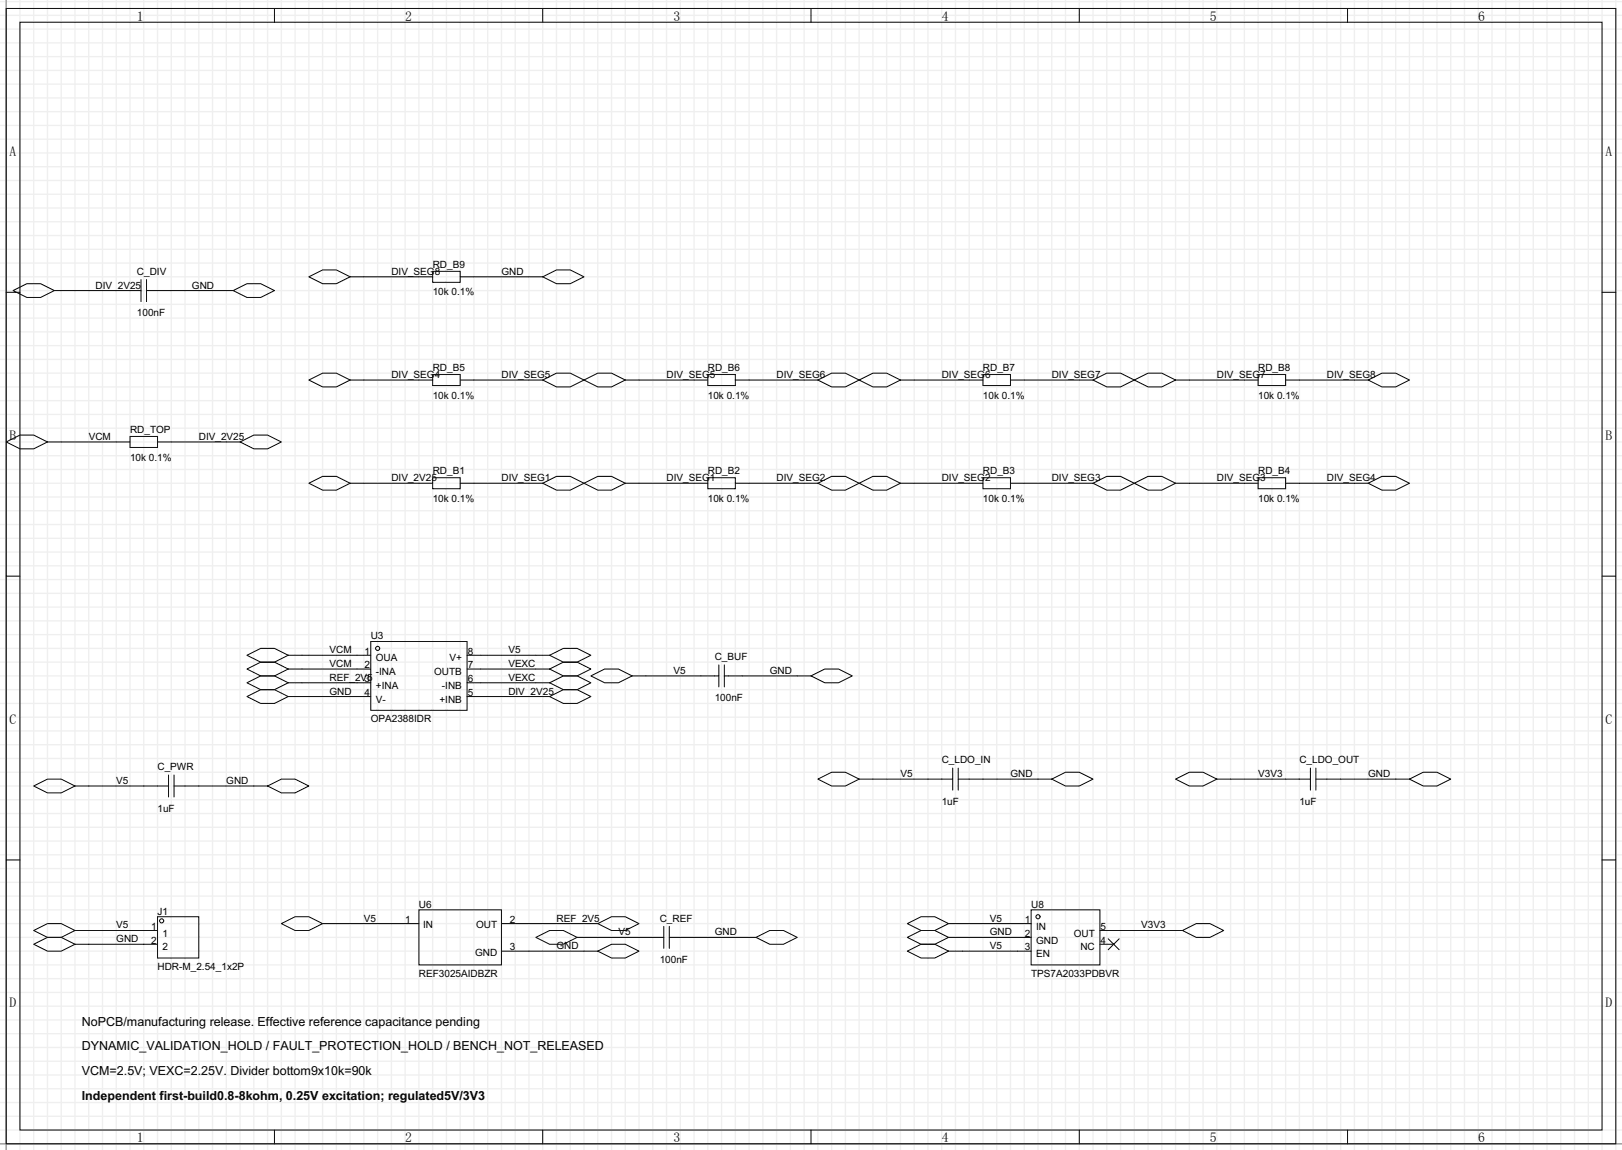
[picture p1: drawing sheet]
<svg xmlns="http://www.w3.org/2000/svg" width="299mm" height="212mm" viewBox="0 0 299 212" stroke-linecap="round" stroke-linejoin="round" font-family="sans-serif">
<g fill="none" stroke="#f0f0eb" stroke-width=".25">
<path d="M0 .3h299.5M0 2.8h299.5M0 5.4h299.5M0 7.9h299.5M0 10.5h299.5M0 13h299.5M0 15.5h299.5M0 18.1h299.5M1.1 0v212.3M3.7 0v212.3M6.2 0v212.3M8.8 0v212.3"/>
<path d="M11.3 0v212.3M13.8 0v212.3M16.4 0v212.3M18.9 0v212.3M21.5 0v212.3M24 0v212.3M26.5 0v212.3M29.1 0v212.3M31.6 0v212.3M34.2 0v212.3M36.7 0v212.3M39.2 0v212.3"/>
<path d="M41.8 0v212.3M44.3 0v212.3M46.9 0v212.3M49.4 0v212.3M51.9 0v212.3M54.5 0v212.3M57 0v212.3M59.6 0v212.3M62.1 0v212.3M64.6 0v212.3M67.2 0v212.3M69.7 0v212.3"/>
<path d="M72.3 0v212.3M74.8 0v212.3M77.3 0v212.3M79.9 0v212.3M82.4 0v212.3M85 0v212.3M87.5 0v212.3M90 0v212.3M92.6 0v212.3M95.1 0v212.3M97.7 0v212.3M100.2 0v212.3"/>
<path d="M102.7 0v212.3M105.3 0v212.3M107.8 0v212.3M110.4 0v212.3M112.9 0v212.3M115.4 0v212.3M118 0v212.3M120.5 0v212.3M123.1 0v212.3M125.6 0v212.3M128.1 0v212.3M130.7 0v212.3"/>
<path d="M133.2 0v212.3M135.8 0v212.3M138.3 0v212.3M140.8 0v212.3M143.4 0v212.3M145.9 0v212.3M148.5 0v212.3M151 0v212.3M153.5 0v212.3M156.1 0v212.3M158.6 0v212.3M161.2 0v212.3"/>
<path d="M163.7 0v212.3M166.2 0v212.3M168.8 0v212.3M171.3 0v212.3M173.9 0v212.3M176.4 0v212.3M178.9 0v212.3M181.5 0v212.3M184 0v212.3M186.6 0v212.3M189.1 0v212.3M191.6 0v212.3"/>
<path d="M194.2 0v212.3M196.7 0v212.3M199.3 0v212.3M201.8 0v212.3M204.3 0v212.3M206.9 0v212.3M209.4 0v212.3M212 0v212.3M214.5 0v212.3M217 0v212.3M219.6 0v212.3M222.1 0v212.3"/>
<path d="M224.7 0v212.3M227.2 0v212.3M229.7 0v212.3M232.3 0v212.3M234.8 0v212.3M237.4 0v212.3M239.9 0v212.3M242.4 0v212.3M245 0v212.3M247.5 0v212.3M250.1 0v212.3M252.6 0v212.3"/>
<path d="M255.1 0v212.3M257.7 0v212.3M260.2 0v212.3M262.8 0v212.3M265.3 0v212.3M267.8 0v212.3M270.4 0v212.3M272.9 0v212.3M275.5 0v212.3M278 0v212.3M280.5 0v212.3M283.1 0v212.3"/>
<path d="M285.6 0v212.3M288.2 0v212.3M290.7 0v212.3M293.2 0v212.3M295.8 0v212.3M298.3 0v212.3M0 20.6h299.5M0 23.2h299.5M0 25.7h299.5M0 28.2h299.5M0 30.8h299.5M0 33.3h299.5"/>
<path d="M0 35.9h299.5M0 38.4h299.5M0 40.9h299.5M0 43.5h299.5M0 46h299.5M0 48.6h299.5M0 51.1h299.5M0 53.6h299.5M0 56.2h299.5M0 58.7h299.5M0 61.3h299.5M0 63.8h299.5"/>
<path d="M0 66.3h299.5M0 68.9h299.5M0 71.4h299.5M0 74h299.5M0 76.5h299.5M0 79h299.5M0 81.6h299.5M0 84.1h299.5M0 86.7h299.5M0 89.2h299.5M0 91.7h299.5M0 94.3h299.5"/>
<path d="M0 96.8h299.5M0 99.4h299.5M0 101.9h299.5M0 104.4h299.5M0 107h299.5M0 109.5h299.5M0 112.1h299.5M0 114.6h299.5M0 117.1h299.5M0 119.7h299.5M0 122.2h299.5M0 124.8h299.5"/>
<path d="M0 127.3h299.5M0 129.8h299.5M0 132.4h299.5M0 134.9h299.5M0 137.5h299.5M0 140h299.5M0 142.5h299.5M0 145.1h299.5M0 147.6h299.5M0 150.2h299.5M0 152.7h299.5M0 155.2h299.5"/>
<path d="M0 157.8h299.5M0 160.3h299.5M0 162.9h299.5M0 165.4h299.5M0 167.9h299.5M0 170.5h299.5M0 173h299.5M0 175.6h299.5M0 178.1h299.5M0 180.6h299.5M0 183.2h299.5M0 185.7h299.5"/>
<path d="M0 188.3h299.5M0 190.8h299.5M0 193.3h299.5M0 195.9h299.5M0 198.4h299.5M0 201h299.5M0 203.5h299.5M0 206h299.5M0 208.6h299.5M0 211.1h299.5"/>
</g>
<path d="M1.1 0v212.3M0 211.1h299.5" fill="none" stroke="#999" stroke-width=".25"/>
<g fill="none" stroke="#000" stroke-width=".18">
<path d="M1.1 1.6h297.2v209.5h-297.2zM3.7 4.1h292.1v204.5h-292.1zM50.7 1.6v2.5M100.2 1.6v2.5M149.7 1.6v2.5M199.3 1.6v2.5M248.8 1.6v2.5M1.1 54h2.6M2.4 53.6l2.6-1.2h2.5l2.5 1.2-2.5 1.3h-2.5zM10 53.6h16M26 51.6v4.1M27.1 51.6v4.1"/>
<path d="M27.1 53.6h16M43.1 53.6l2.5-1.2h2.5l2.6 1.2-2.6 1.3h-2.5zM57 51.1l2.6-1.3h2.5l2.5 1.3-2.5 1.3h-2.5zM64.6 51.1h15.3M79.9 50.1h5.1v2h-5.1zM85 51.1h15.2M100.2 51.1l2.5-1.3h2.6l2.5 1.3-2.5 1.3h-2.6zM295.8 54h2.5M57 70.1l2.6-1.2h2.5l2.5 1.2-2.5 1.3h-2.5zM64.6 70.1h15.3M79.9 69.1h5.1v2.1h-5.1zM85 70.1h15.2"/>
<path d="M100.2 70.1l2.5-1.2h2.6l2.5 1.2-2.5 1.3h-2.6zM107.8 70.1l2.6-1.2h2.5l2.5 1.2-2.5 1.3h-2.5zM115.4 70.1h15.3M130.7 69.1h5.1v2.1h-5.1zM135.8 70.1h15.2M151 70.1l2.5-1.2h2.6l2.5 1.2-2.5 1.3h-2.6zM158.6 70.1l2.6-1.2h2.5l2.5 1.2-2.5 1.3h-2.5zM166.2 70.1h15.3M181.5 69.1h5.1v2.1h-5.1zM186.6 70.1h15.2M201.8 70.1l2.5-1.2h2.6l2.5 1.2-2.5 1.3h-2.6zM209.4 70.1l2.6-1.2h2.5l2.5 1.2-2.5 1.3h-2.5z"/>
<path d="M217 70.1h15.3M232.3 69.1h5.1v2.1h-5.1zM237.4 70.1h15.2M252.6 70.1l2.5-1.2h2.6l2.5 1.2-2.5 1.3h-2.6zM1.1 81.6l2.6-1.3h2.5l2.6 1.3-2.6 1.2h-2.5zM8.8 81.6h15.2M24 80.6h5.1v2h-5.1zM29.1 81.6h15.2M44.3 81.6l2.6-1.3h2.5l2.5 1.3-2.5 1.2h-2.5zM57 89.2l2.6-1.3h2.5l2.5 1.3-2.5 1.3h-2.5zM64.6 89.2h15.3M79.9 88.2h5.1v2h-5.1z"/>
<path d="M85 89.2h15.2M100.2 89.2l2.5-1.3h2.6l2.5 1.3-2.5 1.3h-2.6zM107.8 89.2l2.6-1.3h2.5l2.5 1.3-2.5 1.3h-2.5zM115.4 89.2h15.3M130.7 88.2h5.1v2h-5.1zM135.8 89.2h15.2M151 89.2l2.5-1.3h2.6l2.5 1.3-2.5 1.3h-2.6zM158.6 89.2l2.6-1.3h2.5l2.5 1.3-2.5 1.3h-2.5zM166.2 89.2h15.3M181.5 88.2h5.1v2h-5.1zM186.6 89.2h15.2M201.8 89.2l2.5-1.3h2.6l2.5 1.3-2.5 1.3h-2.6z"/>
<path d="M209.4 89.2l2.6-1.3h2.5l2.5 1.3-2.5 1.3h-2.5zM217 89.2h15.3M232.3 88.2h5.1v2h-5.1zM237.4 89.2h15.2M252.6 89.2l2.5-1.3h2.6l2.5 1.3-2.5 1.3h-2.6zM1.1 106.3h2.6M68.5 118.4h17.7v12.7h-17.7zM295.8 106.3h2.5M45.6 120.9l2.5-1.2h2.6l2.5 1.2-2.5 1.3h-2.6zM45.6 123.5l2.5-1.3h2.6l2.5 1.3-2.5 1.3h-2.6zM45.6 126l2.5-1.2h2.6l2.5 1.2-2.5 1.3h-2.6zM45.6 128.6l2.5-1.3h2.6l2.5 1.3-2.5 1.2h-2.6z"/>
<path d="M53.2 120.9h15.3M53.2 123.5h15.3M53.2 126h15.3M53.2 128.6h15.3M86.2 120.9h15.3M86.2 123.5h15.3M86.2 126h15.3M86.2 128.6h15.3M101.5 128.6l2.5-1.3h2.6l2.5 1.3-2.5 1.2h-2.6zM101.5 126l2.5-1.2h2.6l2.5 1.2-2.5 1.3h-2.6zM101.5 123.5l2.5-1.3h2.6l2.5 1.3-2.5 1.3h-2.6zM101.5 120.9l2.5-1.2h2.6l2.5 1.2-2.5 1.3h-2.6z"/>
<path d="M109.1 124.8l2.5-1.3h2.6l2.5 1.3-2.5 1.2h-2.6zM116.7 124.8h16M132.7 122.7v4.1M133.7 122.7v4.1M133.7 124.8h16M149.7 124.8l2.6-1.3h2.5l2.6 1.3-2.6 1.2h-2.5zM1.1 158.7h2.6M6.2 145.1l2.6-1.3h2.5l2.5 1.3-2.5 1.2h-2.5zM13.8 145.1h17.3M31.1 143v4.1M32.1 145.1h17.3M32.1 143v4.1"/>
<path d="M49.4 145.1l2.5-1.3h2.6l2.5 1.3-2.5 1.2h-2.6zM151 143.8l2.5-1.3h2.6l2.5 1.3-2.5 1.3h-2.6zM158.6 143.8h17.3M175.9 141.8v4M176.9 143.8h17.3M176.9 141.8v4M194.2 143.8l2.5-1.3h2.6l2.5 1.3-2.5 1.3h-2.6zM217 143.8l2.6-1.3h2.5l2.6 1.3-2.6 1.3h-2.5zM224.7 143.8h17.2M241.9 141.8v4M243 143.8h17.2M243 141.8v4"/>
<path d="M260.2 143.8l2.6-1.3h2.5l2.5 1.3-2.5 1.3h-2.5zM295.8 158.7h2.5M6.2 171.7l2.6-1.2h2.5l2.5 1.2-2.5 1.3h-2.5zM6.2 174.3l2.6-1.3h2.5l2.5 1.3-2.5 1.3h-2.5zM13.8 171.7h15.3M13.8 174.3h15.3M29.1 169.2h7.6v7.6h-7.6zM51.9 170.5l2.6-1.3h2.5l2.6 1.3-2.6 1.2h-2.5zM59.6 170.5h17.7M77.3 167.9h15.3v10.2h-15.3zM92.6 170.5h17.8M92.6 175.6h17.8"/>
<path d="M98.9 173l2.6-1.3h2.5l2.6 1.3-2.6 1.3h-2.5zM106.6 173h16M110.4 170.5l2.5-1.3h2.5l2.6 1.3-2.6 1.2h-2.5zM110.4 175.6l2.5-1.3h2.5l2.6 1.3-2.6 1.2h-2.5zM122.6 171v4M123.6 173h16M123.6 171v4M139.6 173l2.5-1.3h2.6l2.5 1.3-2.5 1.3h-2.6zM167.5 170.5l2.6-1.3h2.5l2.5 1.3-2.5 1.2h-2.5zM167.5 173l2.6-1.3h2.5l2.5 1.3-2.5 1.3h-2.5zM167.5 175.6l2.6-1.3h2.5l2.5 1.3-2.5 1.2h-2.5zM175.1 170.5h15.3"/>
<path d="M175.1 175.6h15.3M175.1 173h15.3M190.4 167.9h12.7v10.2h-12.7zM203.1 171.7h15.2M203.1 174.3h2.5M204.6 173.3l2 2M206.6 173.3l-2 2M218.3 171.7l2.6-1.2h2.5l2.5 1.2-2.5 1.3h-2.5zM50.7 208.6v2.5M100.2 208.6v2.5M149.7 208.6v2.5M199.3 208.6v2.5"/>
<path d="M248.8 208.6v2.5"/>
<circle cx="69.7" cy="119.7" r=".38"/>
<circle cx="29.8" cy="170" r=".38"/>
<circle cx="191.6" cy="169.2" r=".38"/>
</g>
<g font-size="2.5">
<text x="25.3" y="3.8">1</text>
<text x="74.8" y="3.8">2</text>
<text x="124.3" y="3.8">3</text>
<text x="173.9" y="3.8">4</text>
<text x="223.4" y="3.8">5</text>
<text x="272.9" y="3.8">6</text>
<text x="1.8" y="28.8">A</text>
<text x="296.4" y="28.8">A</text>
<text x="1.8" y="81.2">B</text>
<text x="296.4" y="81.2">B</text>
<text x="1.8" y="133.5">C</text>
<text x="296.4" y="133.5">C</text>
<text x="1.8" y="185.9">D</text>
<text x="296.4" y="185.9">D</text>
<text x="25.3" y="210.9">1</text>
<text x="74.8" y="210.9">2</text>
<text x="124.3" y="210.9">3</text>
<text x="173.9" y="210.9">4</text>
<text x="223.4" y="210.9">5</text>
<text x="272.9" y="210.9">6</text>
</g>
<g font-size="2.3">
<text x="15.1" y="189.3">NoPCB/manufacturing release. Effective reference capacitance pending</text>
<text x="15.1" y="193.9">DYNAMIC_VALIDATION_HOLD / FAULT_PROTECTION_HOLD / BENCH_NOT_RELEASED</text>
<text x="15.1" y="203">Independent first-build0.8-8kohm, 0.25V excitation; regulated5V/3V3</text>
<text x="15.1" y="198.5">VCM=2.5V; VEXC=2.25V. Divider bottom9x10k=90k</text>
</g>
<g font-size="1.8">
<text x="17.7" y="53.3">DIV_2V25</text>
<text x="25.3" y="50.7">C_DIV</text>
<text x="35.4" y="53.3">GND</text>
<text x="72.3" y="50.7">DIV_SEG8</text>
<text x="79.9" y="49.5">RD_B9</text>
<text x="92.6" y="50.7">GND</text>
<text x="25.3" y="58.3">100nF</text>
<text x="79.9" y="54.5">10k 0.1%</text>
<text x="72.3" y="69.8">DIV_SEG4</text>
<text x="79.9" y="68.5">RD_B5</text>
<text x="92.6" y="69.8">DIV_SEG5</text>
<text x="123.1" y="69.8">DIV_SEG5</text>
<text x="130.7" y="68.5">RD_B6</text>
<text x="143.4" y="69.8">DIV_SEG6</text>
<text x="173.9" y="69.8">DIV_SEG6</text>
<text x="181.5" y="68.5">RD_B7</text>
<text x="194.2" y="69.8">DIV_SEG7</text>
<text x="224.7" y="69.8">DIV_SEG7</text>
<text x="232.3" y="68.5">RD_B8</text>
<text x="245" y="69.8">DIV_SEG8</text>
<text x="79.9" y="73.6">10k 0.1%</text>
<text x="130.7" y="73.6">10k 0.1%</text>
<text x="181.5" y="73.6">10k 0.1%</text>
<text x="232.3" y="73.6">10k 0.1%</text>
<text x="16.4" y="81.2">VCM</text>
<text x="24" y="79.9">RD_TOP</text>
<text x="36.7" y="81.2">DIV_2V25</text>
<text x="24" y="85">10k 0.1%</text>
<text x="72.3" y="88.8">DIV_2V25</text>
<text x="79.9" y="87.6">RD_B1</text>
<text x="92.6" y="88.8">DIV_SEG1</text>
<text x="123.1" y="88.8">DIV_SEG1</text>
<text x="130.7" y="87.6">RD_B2</text>
<text x="143.4" y="88.8">DIV_SEG2</text>
<text x="173.9" y="88.8">DIV_SEG2</text>
<text x="181.5" y="87.6">RD_B3</text>
<text x="194.2" y="88.8">DIV_SEG3</text>
<text x="224.7" y="88.8">DIV_SEG3</text>
<text x="232.3" y="87.6">RD_B4</text>
<text x="245" y="88.8">DIV_SEG4</text>
<text x="79.9" y="92.6">10k 0.1%</text>
<text x="130.7" y="92.6">10k 0.1%</text>
<text x="181.5" y="92.6">10k 0.1%</text>
<text x="232.3" y="92.6">10k 0.1%</text>
<text x="68.5" y="118">U3</text>
<text x="60.8" y="120.6">VCM</text>
<text x="60.8" y="123.1">VCM</text>
<text x="60.8" y="125.7">REF_2V5</text>
<text x="67.3" y="120.8">1</text>
<text x="67.3" y="123.3">2</text>
<text x="67.3" y="125.9">3</text>
<text x="69.4" y="122.1">OUA</text>
<text x="69.4" y="124.6">-INA</text>
<text x="80.2" y="124.6">OUTB</text>
<text x="83" y="122.1">V+</text>
<text x="86.4" y="125.9">6</text>
<text x="86.4" y="123.3">7</text>
<text x="86.4" y="120.8">8</text>
<text x="93.9" y="125.7">VEXC</text>
<text x="93.9" y="123.1">VEXC</text>
<text x="93.9" y="120.6">V5</text>
<text x="124.3" y="124.4">V5</text>
<text x="132" y="121.8">C_BUF</text>
<text x="142.1" y="124.4">GND</text>
<text x="60.8" y="128.2">GND</text>
<text x="67.3" y="128.4">4</text>
<text x="69.4" y="127.2">+INA</text>
<text x="69.4" y="129.7">V-</text>
<text x="81.1" y="129.7">+INB</text>
<text x="81.6" y="127.2">-INB</text>
<text x="86.4" y="128.4">5</text>
<text x="93.9" y="128.2">DIV_2V25</text>
<text x="132" y="129.5">100nF</text>
<text x="68.5" y="133.3">OPA2388IDR</text>
<text x="29.1" y="142.2">C_PWR</text>
<text x="166.2" y="143.4">V5</text>
<text x="173.9" y="140.9">C_LDO_IN</text>
<text x="186.6" y="143.4">GND</text>
<text x="232.3" y="143.4">V3V3</text>
<text x="239.9" y="140.9">C_LDO_OUT</text>
<text x="252.6" y="143.4">GND</text>
<text x="21.5" y="144.7">V5</text>
<text x="29.1" y="149.8">1uF</text>
<text x="41.8" y="144.7">GND</text>
<text x="173.9" y="148.5">1uF</text>
<text x="239.9" y="148.5">1uF</text>
<text x="77.3" y="167.6">U6</text>
<text x="190.4" y="167.6">U8</text>
<text x="21.5" y="171.4">V5</text>
<text x="21.5" y="173.9">GND</text>
<text x="27.9" y="171.6">1</text>
<text x="29.1" y="168.8">J1</text>
<text x="30" y="172.9">1</text>
<text x="67.2" y="170.1">V5</text>
<text x="74.8" y="170.3">1</text>
<text x="78.1" y="171.4">IN</text>
<text x="87.9" y="171.4">OUT</text>
<text x="94.1" y="170.3">2</text>
<text x="102.7" y="170.1">REF_2V5</text>
<text x="114.2" y="172.6">V5</text>
<text x="121.8" y="170.1">C_REF</text>
<text x="132" y="172.6">GND</text>
<text x="182.8" y="170.1">V5</text>
<text x="182.8" y="172.6">GND</text>
<text x="189.2" y="170.3">1</text>
<text x="189.2" y="172.9">2</text>
<text x="191.3" y="171.6">IN</text>
<text x="198.2" y="172.9">OUT</text>
<text x="203.2" y="171.6">5</text>
<text x="210.7" y="171.4">V3V3</text>
<text x="27.9" y="174.1">2</text>
<text x="29.1" y="179">HDR-M_2.54_1x2P</text>
<text x="30" y="175.4">2</text>
<text x="87.7" y="176.4">GND</text>
<text x="94.1" y="175.4">3</text>
<text x="102.7" y="175.2">GND</text>
<text x="121.8" y="177.7">100nF</text>
<text x="182.8" y="175.2">V5</text>
<text x="189.2" y="175.4">3</text>
<text x="191.3" y="174.1">GND</text>
<text x="191.3" y="176.7">EN</text>
<text x="199.5" y="175.4">NC</text>
<text x="203.2" y="174.1">4</text>
<text x="77.3" y="180.3">REF3025AIDBZR</text>
<text x="190.4" y="180.3">TPS7A2033PDBVR</text>
</g>
</svg>
